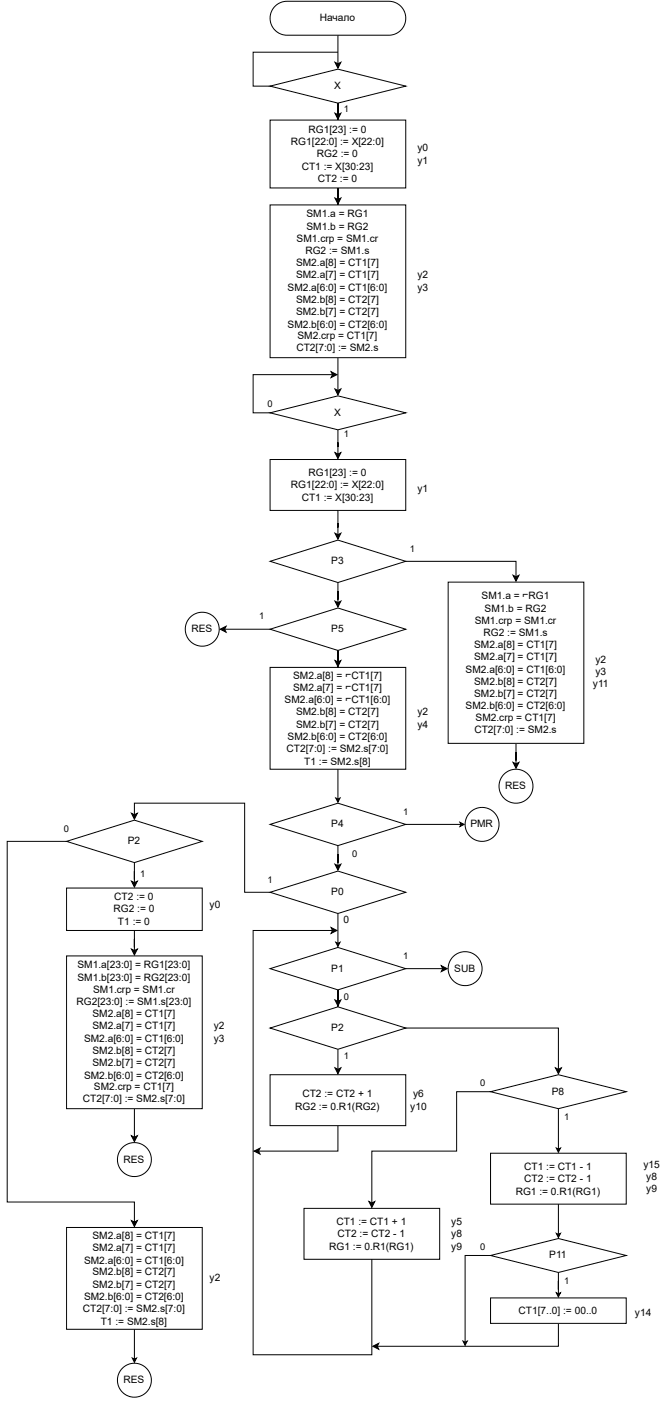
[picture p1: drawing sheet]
<svg xmlns="http://www.w3.org/2000/svg" width="200mm" height="419mm" viewBox="0 0 200 419" stroke-linecap="round" stroke-linejoin="round" font-family="sans-serif">
<path d="M100.2 18.6l.9 .5 .9-.5-.9 1.8zM101.1 10.5v8.6" fill="none" stroke="#000" stroke-width=".3"/>
<path d="M100.2 18.6l.9 .5 .9-.5-.9 1.8z" fill="#000"/>
<path d="M82.3 1.9l1.3-1 1.9-.5h30.8a5.1 5.1 0 0 1 5.1 5.1 5.1 5.1 0 0 1-5.1 5h-30.4a5.1 5.1 0 0 1-4.7-3.1 5.1 5.1 0 0 1 1.1-5.5z" fill="#fff"/>
<path d="M82.3 1.9l1.3-1 1.9-.5h30.8a5.1 5.1 0 0 1 5.1 5.1 5.1 5.1 0 0 1-5.1 5h-30.4a5.1 5.1 0 0 1-4.7-3.1 5.1 5.1 0 0 1 1.1-5.5zM101.1 15.6h-25.4v10.1h5.1M100.2 33.8l.9 .5 .9-.5-.9 1.8zM101.1 30.8v5.1v-5.1v3.5" fill="none" stroke="#000" stroke-width=".3"/>
<path d="M100.2 33.8l.9 .5 .9-.5-.9 1.8z" fill="#000"/>
<g fill="#fff">
<path d="M102.7 30.9h1.8v3.3h-1.8z"/>
<path d="M80.8 25.7l20.3-5 20.3 5-20.3 5.1z"/>
</g>
<path d="M80.8 25.7l20.3-5 20.3 5-20.3 5.1zM100.2 59.2l.9 .4 .9-.4-.9 1.8zM101.1 56.2v5.1v-5.1v3.4" fill="none" stroke="#000" stroke-width=".3"/>
<path d="M100.2 59.2l.9 .4 .9-.4-.9 1.8z" fill="#000"/>
<path d="M80.8 35.9h40.6v20.3h-40.6z" fill="#fff"/>
<path d="M80.8 35.9h40.6v20.3h-40.6zM99 111.1l1.8 .9-1.8 .9 .5-.9zM99.5 112h-23.8v11.4h5.1" fill="none" stroke="#000" stroke-width=".3"/>
<path d="M99 111.1l1.8 .9-1.8 .9 .5-.9z" fill="#000"/>
<path d="M79.9 119.2h1.8v3.3h-1.8z" fill="#fff"/>
<path d="M100.2 135.3l.9 .4 .9-.4-.9 1.8zM101.1 128.5v7.2" fill="none" stroke="#000" stroke-width=".3"/>
<path d="M100.2 135.3l.9 .4 .9-.4-.9 1.8z" fill="#000"/>
<g fill="#fff">
<path d="M102.7 128.1h1.8v3.3h-1.8z"/>
<path d="M80.8 123.4l20.3-5.1 20.3 5.1-20.3 5.1z"/>
</g>
<path d="M80.8 123.4l20.3-5.1 20.3 5.1-20.3 5.1zM100.2 159.4l.9 .4 .9-.4-.9 1.8zM101.1 152.6v7.2" fill="none" stroke="#000" stroke-width=".3"/>
<path d="M100.2 159.4l.9 .4 .9-.4-.9 1.8z" fill="#000"/>
<path d="M80.8 137.3h40.6v15.3h-40.6z" fill="#fff"/>
<path d="M80.8 137.3h40.6v15.3h-40.6zM101.1 273v9M100.4 281.6l.7 .4 .6-.4-.6 1.3z" fill="none" stroke="#000" stroke-width=".3"/>
<path d="M100.4 281.6l.7 .4 .6-.4-.6 1.3z" fill="#000"/>
<path d="M102.7 273.2h1.8v3.8h-1.8z" fill="#fff"/>
<path d="M100.2 258.3l.9 .4 .9-.4-.9 1.8zM101.1 252.8v5.9" fill="none" stroke="#000" stroke-width=".3"/>
<path d="M100.2 258.3l.9 .4 .9-.4-.9 1.8z" fill="#000"/>
<path d="M105.3 253.6h1.7v3.3h-1.7z" fill="#fff"/>
<path d="M100.4 238.5l.7 .3 .6-.3-.6 1.3zM101.1 229.9v8.9" fill="none" stroke="#000" stroke-width=".3"/>
<path d="M100.4 238.5l.7 .3 .6-.3-.6 1.3z" fill="#000"/>
<path d="M80.8 199.5h40.6v30.4h-40.6z" fill="#fff"/>
<path d="M100.2 116.3l.9 .4 .9-.4-.9 1.7zM101.1 106.9v9.8M80.8 199.5h40.6v30.4h-40.6z" fill="none" stroke="#000" stroke-width=".3"/>
<path d="M100.2 116.3l.9 .4 .9-.4-.9 1.7z" fill="#000"/>
<path d="M80.8 61.3h40.6v45.6h-40.6z" fill="#fff"/>
<path d="M80.8 61.3h40.6v45.6h-40.6zM39.3 243.1l.9 .4 .9-.4-.9 1.8zM40.2 243.5v-3.4h33v26.6h7.6" fill="none" stroke="#000" stroke-width=".3"/>
<path d="M39.3 243.1l.9 .4 .9-.4-.9 1.8z" fill="#000"/>
<g fill="#fff">
<path d="M79.9 261.3h1.8v3.2h-1.8z"/>
<path d="M80.8 266.7l20.3-6.3 20.3 6.3-20.3 6.3z"/>
</g>
<path d="M80.8 266.7l20.3-6.3 20.3 6.3-20.3 6.3zM100.2 298.9l.9 .4 .9-.4-.9 1.8zM101.1 295.9v5v-5v3.4" fill="none" stroke="#000" stroke-width=".3"/>
<path d="M100.2 298.9l.9 .4 .9-.4-.9 1.8z" fill="#000"/>
<path d="M102.7 296.3h1.8v3.3h-1.8z" fill="#fff"/>
<path d="M121.4 289.5h11M132 288.6l1.8 .9-1.8 .9 .4-.9z" fill="none" stroke="#000" stroke-width=".3"/>
<path d="M132 288.6l1.8 .9-1.8 .9 .4-.9z" fill="#000"/>
<g fill="#fff">
<path d="M120.5 284.1h1.8v3.3h-1.8z"/>
<path d="M80.8 289.5l20.3-6.3 20.3 6.3-20.3 6.4z"/>
</g>
<path d="M80.8 289.5l20.3-6.3 20.3 6.3-20.3 6.4zM100.2 319.2l.9 .4 .9-.4-.9 1.8zM101.1 313.6v6M121.4 307.3h45.6v12.3M166.1 319.2l.9 .4 .9-.4-.9 1.8z" fill="none" stroke="#000" stroke-width=".3"/>
<path d="M100.2 319.2l.9 .4 .9-.4-.9 1.8zM166.1 319.2l.9 .4 .9-.4-.9 1.8z" fill="#000"/>
<g fill="#fff">
<path d="M102.7 314h1.8v3.3h-1.8z"/>
<path d="M80.8 307.3l20.3-6.4 20.3 6.4-20.3 6.3z"/>
</g>
<path d="M99 277.2l1.8 .9-1.8 .9 .5-.9zM99.5 278.1h-23.8v126.8h35.5v-28.5M80.8 307.3l20.3-6.4 20.3 6.4-20.3 6.3z" fill="none" stroke="#000" stroke-width=".3"/>
<path d="M99 277.2l1.8 .9-1.8 .9 .5-.9z" fill="#000"/>
<path d="M90.9 361.2h40.6v15.2h-40.6z" fill="#fff"/>
<path d="M101.1 336.5v7.6h-23.8M76 344.1l1.8-.9-.5 .9 .5 .9zM90.9 361.2h40.6v15.2h-40.6z" fill="none" stroke="#000" stroke-width=".3"/>
<path d="M76 344.1l1.8-.9-.5 .9 .5 .9z" fill="#000"/>
<path d="M80.8 321.2h40.6v15.3h-40.6z" fill="#fff"/>
<path d="M40.2 257.8v6M39.3 263.4l.9 .4 .9-.4-.9 1.8zM80.8 321.2h40.6v15.3h-40.6z" fill="none" stroke="#000" stroke-width=".3"/>
<path d="M39.3 263.4l.9 .4 .9-.4-.9 1.8z" fill="#000"/>
<path d="M41.9 259.5h1.7v3.3h-1.7z" fill="#fff"/>
<path d="M19.9 251.5h-17.7v107.8h38v6M39.3 364.8l.9 .5 .9-.5-.9 1.8z" fill="none" stroke="#000" stroke-width=".3"/>
<path d="M39.3 364.8l.9 .5 .9-.5-.9 1.8z" fill="#000"/>
<g fill="#fff">
<path d="M19 246h1.8v3.3h-1.8z"/>
<path d="M19.9 251.5l20.3-6.4 20.3 6.4-20.3 6.3z"/>
</g>
<path d="M19.9 251.5l20.3-6.4 20.3 6.4-20.3 6.3zM40.2 278.1v6M39.3 283.7l.9 .4 .9-.4-.9 1.7z" fill="none" stroke="#000" stroke-width=".3"/>
<path d="M39.3 283.7l.9 .4 .9-.4-.9 1.7z" fill="#000"/>
<path d="M19.9 265.4h40.6v12.7h-40.6z" fill="#fff"/>
<path d="M19.9 265.4h40.6v12.7h-40.6zM39.3 339.5l.9 .4 .9-.4-.9 1.7zM40.2 331.4v8.5" fill="none" stroke="#000" stroke-width=".3"/>
<path d="M39.3 339.5l.9 .4 .9-.4-.9 1.7z" fill="#000"/>
<path d="M19.9 285.7h40.6v45.7h-40.6z" fill="#fff"/>
<path d="M19.9 285.7h40.6v45.7h-40.6z" fill="none" stroke="#000" stroke-width=".3"/>
<circle cx="40.2" cy="346.6" r="5.1" fill="#fff"/>
<circle cx="40.2" cy="346.6" r="5.1" fill="none" stroke="#000" stroke-width=".3"/>
<circle cx="40.2" cy="412.5" r="5.1" fill="#fff"/>
<circle cx="40.2" cy="412.5" r="5.1" fill="none" stroke="#000" stroke-width=".3"/>
<circle cx="139.1" cy="289.5" r="5.1" fill="#fff"/>
<g fill="none" stroke="#000" stroke-width=".3">
<path d="M100.2 179.7l.9 .4 .9-.4-.9 1.8zM101.1 174.1v6M121.3 167.8h33v4.6M153.5 171.9l.8 .5 .9-.5-.9 1.8z"/>
<circle cx="139.1" cy="289.5" r="5.1"/>
</g>
<path d="M153.5 171.9l.8 .5 .9-.5-.9 1.8zM100.2 179.7l.9 .4 .9-.4-.9 1.8z" fill="#000"/>
<g fill="#fff">
<path d="M122.5 162.3h1.8v3.3h-1.8z"/>
<path d="M80.8 167.8l20.3-6.4 20.3 6.4-20.3 6.3z"/>
</g>
<path d="M80.8 167.8l20.3-6.4 20.3 6.4-20.3 6.3zM65.9 188.1l1.7-.9-.4 .9 .4 .9zM67.2 188.1h13.6" fill="none" stroke="#000" stroke-width=".3"/>
<path d="M65.9 188.1l1.7-.9-.4 .9 .4 .9z" fill="#000"/>
<path d="M77.4 182.6h1.7v3.3h-1.7z" fill="#fff"/>
<path d="M100.2 197.4l.9 .5 .9-.5-.9 1.8zM101.1 194.4v5.1v-5.1v3.5" fill="none" stroke="#000" stroke-width=".3"/>
<path d="M100.2 197.4l.9 .5 .9-.5-.9 1.8z" fill="#000"/>
<path d="M80.8 188.1l20.3-6.4 20.3 6.4-20.3 6.3z" fill="#fff"/>
<path d="M80.8 188.1l20.3-6.4 20.3 6.4-20.3 6.3z" fill="none" stroke="#000" stroke-width=".3"/>
<circle cx="60.5" cy="188.1" r="5.1" fill="#fff"/>
<g fill="none" stroke="#000" stroke-width=".3">
<path d="M153.5 227.9l.8 .4 .9-.4-.9 1.7zM154.3 222.2v6.1"/>
<circle cx="60.5" cy="188.1" r="5.1"/>
</g>
<path d="M153.5 227.9l.8 .4 .9-.4-.9 1.7z" fill="#000"/>
<path d="M134.1 174h40.5v48.2h-40.5z" fill="#fff"/>
<path d="M134.1 174h40.5v48.2h-40.5z" fill="none" stroke="#000" stroke-width=".3"/>
<circle cx="154.3" cy="235" r="5.1" fill="#fff"/>
<g fill="none" stroke="#000" stroke-width=".3">
<path d="M40.2 397.3v8.9M39.6 405.9l.6 .3 .6-.3-.6 1.3z"/>
<circle cx="154.3" cy="235" r="5.1"/>
</g>
<path d="M39.6 405.9l.6 .3 .6-.3-.6 1.3z" fill="#000"/>
<path d="M19.9 366.9h40.6v30.4h-40.6z" fill="#fff"/>
<path d="M167 331.4v12.1M166.4 343.1l.6 .4 .7-.4-.7 1.3zM19.9 366.9h40.6v30.4h-40.6z" fill="none" stroke="#000" stroke-width=".3"/>
<path d="M166.4 343.1l.6 .4 .7-.4-.7 1.3z" fill="#000"/>
<path d="M168.7 332.3h1.7v3.3h-1.7z" fill="#fff"/>
<path d="M146.7 326.3h-10.1v17.8h-25.4v15.5M110.3 359.1l.9 .5 .9-.5-.9 1.8z" fill="none" stroke="#000" stroke-width=".3"/>
<path d="M110.3 359.1l.9 .5 .9-.5-.9 1.8z" fill="#000"/>
<g fill="#fff">
<path d="M143.6 322.1h1.7v3.3h-1.7z"/>
<path d="M146.7 326.3l20.3-5.1 20.3 5.1-20.3 5.1z"/>
</g>
<path d="M146.7 326.3l20.3-5.1 20.3 5.1-20.3 5.1zM167 359.9v9.1M166.4 368.6l.6 .4 .7-.4-.7 1.3z" fill="none" stroke="#000" stroke-width=".3"/>
<path d="M166.4 368.6l.6 .4 .7-.4-.7 1.3z" fill="#000"/>
<path d="M146.7 344.7h40.6v15.2h-40.6z" fill="#fff"/>
<path d="M146.7 344.7h40.6v15.2h-40.6zM166.4 386.4l.6 .3 .7-.3-.7 1.3zM167 380.3v6.4" fill="none" stroke="#000" stroke-width=".3"/>
<path d="M166.4 386.4l.6 .3 .7-.3-.7 1.3z" fill="#000"/>
<path d="M168.7 381.2h1.7v3.3h-1.7z" fill="#fff"/>
<path d="M146.7 375.3h-7.6v25.9M138.5 400.9l.6 .3 .7-.3-.7 1.2z" fill="none" stroke="#000" stroke-width=".3"/>
<path d="M138.5 400.9l.6 .3 .7-.3-.7 1.2z" fill="#000"/>
<g fill="#fff">
<path d="M143.6 371.1h1.7v3.3h-1.7z"/>
<path d="M146.7 375.3l20.3-5.1 20.3 5.1-20.3 5z"/>
</g>
<path d="M146.7 375.3l20.3-5.1 20.3 5.1-20.3 5zM167 395.6v6.8h-54.2M111.5 402.4l1.8-.9-.5 .9 .5 .9z" fill="none" stroke="#000" stroke-width=".3"/>
<path d="M111.5 402.4l1.8-.9-.5 .9 .5 .9z" fill="#000"/>
<path d="M146.7 388h40.6v7.6h-40.6z" fill="#fff"/>
<path d="M121.4 246.4h16.5M137.6 245.8l1.2 .6-1.2 .6 .3-.6zM146.7 388h40.6v7.6h-40.6z" fill="none" stroke="#000" stroke-width=".3"/>
<path d="M137.6 245.8l1.2 .6-1.2 .6 .3-.6z" fill="#000"/>
<g fill="#fff">
<path d="M120.5 241h1.8v3.3h-1.8z"/>
<path d="M80.8 246.4l20.3-6.3 20.3 6.3-20.3 6.4z"/>
</g>
<path d="M80.8 246.4l20.3-6.3 20.3 6.3-20.3 6.4z" fill="none" stroke="#000" stroke-width=".3"/>
<circle cx="144.2" cy="246.4" r="5.1" fill="#fff"/>
<circle cx="144.2" cy="246.4" r="5.1" fill="none" stroke="#000" stroke-width=".3"/>
<g font-size="3">
<text x="95.6" y="6.3">Начало</text>
<text x="99.9" y="26.6">X</text>
<text x="92.3" y="39.8">RG1[23] := 0</text>
<text x="87" y="43.4">RG1[22:0] := X[22:0]</text>
<text x="94.8" y="46.9">RG2 := 0</text>
<text x="124.8" y="45.1">y0</text>
<text x="90.2" y="50.7">CT1 := X[30:23]</text>
<text x="124.8" y="49">y1</text>
<text x="95.1" y="54.3">CT2 := 0</text>
<text x="91.7" y="64.9">SM1.a = RG1</text>
<text x="91.7" y="68.7">SM1.b = RG2</text>
<text x="88.7" y="72.3">SM1.crp = SM1.cr</text>
<text x="91.3" y="75.8">RG2 := SM1.s</text>
<text x="88.6" y="79.6">SM2.a[8] = CT1[7]</text>
<text x="88.6" y="83.2">SM2.a[7] = CT1[7]</text>
<text x="124.8" y="83.2">y2</text>
<text x="86" y="87">SM2.a[6:0] = CT1[6:0]</text>
<text x="124.8" y="87">y3</text>
<text x="88.6" y="90.6">SM2.b[8] = CT2[7]</text>
<text x="88.6" y="94.1">SM2.b[7] = CT2[7]</text>
<text x="86" y="97.9">SM2.b[6:0] = CT2[6:0]</text>
<text x="89" y="101.5">SM2.crp = CT1[7]</text>
<text x="88.6" y="105">CT2[7:0] := SM2.s</text>
<text x="99.9" y="124.3">X</text>
<text x="92.3" y="142.3">RG1[23] := 0</text>
<text x="87" y="145.8">RG1[22:0] := X[22:0]</text>
<text x="90.2" y="149.6">CT1 := X[30:23]</text>
<text x="124.8" y="147.1">y1</text>
<text x="99.1" y="168.7">P3</text>
<text x="144.1" y="179.1">SM1.a = ⌐RG1</text>
<text x="144.9" y="182.9">SM1.b = RG2</text>
<text x="57.2" y="189">RES</text>
<text x="99.1" y="189">P5</text>
<text x="142" y="186.4">SM1.crp = SM1.cr</text>
<text x="144.6" y="190">RG2 := SM1.s</text>
<text x="141.8" y="193.8">SM2.a[8] = CT1[7]</text>
<text x="141.8" y="197.3">SM2.a[7] = CT1[7]</text>
<text x="87.7" y="202.9">SM2.a[8] = ⌐CT1[7]</text>
<text x="139.3" y="201.1">SM2.a[6:0] = CT1[6:0]</text>
<text x="178.1" y="198.1">y2</text>
<text x="178.1" y="201.6">y3</text>
<text x="87.7" y="206.5">SM2.a[7] = ⌐CT1[7]</text>
<text x="141.8" y="204.7">SM2.b[8] = CT2[7]</text>
<text x="141.8" y="208.2">SM2.b[7] = CT2[7]</text>
<text x="177.4" y="205.5">y11</text>
<text x="85.1" y="210.3">SM2.a[6:0] = ⌐CT1[6:0]</text>
<text x="88.6" y="213.8">SM2.b[8] = CT2[7]</text>
<text x="124.8" y="213.8">y2</text>
<text x="139.3" y="212">SM2.b[6:0] = CT2[6:0]</text>
<text x="142.2" y="215.6">SM2.crp = CT1[7]</text>
<text x="86" y="221.2">SM2.b[6:0] = CT2[6:0]</text>
<text x="88.6" y="217.6">SM2.b[7] = CT2[7]</text>
<text x="124.8" y="217.6">y4</text>
<text x="141.9" y="219.1">CT2[7:0] := SM2.s</text>
<text x="85.7" y="224.7">CT2[7:0] := SM2.s[7:0]</text>
<text x="91" y="228.5">T1 := SM2.s[8]</text>
<text x="151.1" y="235.9">RES</text>
<text x="99.1" y="247.3">P4</text>
<text x="140.7" y="247.3">PMR</text>
<text x="38.2" y="252.4">P2</text>
<text x="34.2" y="269.1">CT2 := 0</text>
<text x="99.1" y="267.6">P0</text>
<text x="33.9" y="272.7">RG2 := 0</text>
<text x="62.7" y="271.4">y0</text>
<text x="102.8" y="276">0</text>
<text x="35.3" y="276.5">T1 := 0</text>
<text x="23.2" y="289.4">SM1.a[23:0] = RG1[23:0]</text>
<text x="23.2" y="293.2">SM1.b[23:0] = RG2[23:0]</text>
<text x="99.1" y="290.4">P1</text>
<text x="135.9" y="290.4">SUB</text>
<text x="27.9" y="296.8">SM1.crp = SM1.cr</text>
<text x="22.9" y="300.3">RG2[23:0] := SM1.s[23:0]</text>
<text x="27.7" y="304.1">SM2.a[8] = CT1[7]</text>
<text x="25.1" y="311.5">SM2.a[6:0] = CT1[6:0]</text>
<text x="27.7" y="307.7">SM2.a[7] = CT1[7]</text>
<text x="64" y="307.7">y2</text>
<text x="64" y="311.5">y3</text>
<text x="99.1" y="308.2">P2</text>
<text x="27.7" y="315">SM2.b[8] = CT2[7]</text>
<text x="25.1" y="322.4">SM2.b[6:0] = CT2[6:0]</text>
<text x="27.7" y="318.6">SM2.b[7] = CT2[7]</text>
<text x="24.8" y="329.5">CT2[7:0] := SM2.s[7:0]</text>
<text x="28.1" y="325.9">SM2.crp = CT1[7]</text>
<text x="90.5" y="328">CT2 := CT2 + 1</text>
<text x="123.6" y="328">y6</text>
<text x="165" y="327.2">P8</text>
<text x="88.3" y="331.8">RG2 := 0.R1(RG2)</text>
<text x="122.7" y="331.8">y10</text>
<text x="36.9" y="347.5">RES</text>
<text x="156.8" y="349.8">CT1 := CT1 - 1</text>
<text x="156.8" y="353.3">CT2 := CT2 - 1</text>
<text x="192.5" y="349">y15</text>
<text x="193.3" y="352.6">y8</text>
<text x="154.3" y="357.1">RG1 := 0.R1(RG1)</text>
<text x="193.3" y="356.4">y9</text>
<text x="27.7" y="370.3">SM2.a[8] = CT1[7]</text>
<text x="100.6" y="366.3">CT1 := CT1 + 1</text>
<text x="101" y="369.8">CT2 := CT2 - 1</text>
<text x="135" y="366.3">y5</text>
<text x="135" y="369.8">y8</text>
<text x="25.1" y="377.7">SM2.a[6:0] = CT1[6:0]</text>
<text x="27.7" y="373.9">SM2.a[7] = CT1[7]</text>
<text x="98.4" y="373.6">RG1 := 0.R1(RG1)</text>
<text x="135" y="373.6">y9</text>
<text x="164.3" y="376.2">P11</text>
<text x="27.7" y="381.2">SM2.b[8] = CT2[7]</text>
<text x="62.7" y="383">y2</text>
<text x="25.1" y="388.6">SM2.b[6:0] = CT2[6:0]</text>
<text x="27.7" y="385">SM2.b[7] = CT2[7]</text>
<text x="24.8" y="392.1">CT2[7:0] := SM2.s[7:0]</text>
<text x="30.1" y="395.9">T1 := SM2.s[8]</text>
<text x="155.1" y="392.6">CT1[7..0] := 00..0</text>
<text x="189.9" y="393.4">y14</text>
<text x="36.9" y="413.4">RES</text>
</g>
<g font-size="2.8">
<text x="102.8" y="33.5">1</text>
<text x="80" y="121.7">0</text>
<text x="102.8" y="130.6">1</text>
<text x="122.6" y="164.9">1</text>
<text x="77.5" y="185.2">1</text>
<text x="120.6" y="243.5">1</text>
<text x="19.1" y="248.6">0</text>
<text x="105.4" y="256.2">0</text>
<text x="42" y="262">1</text>
<text x="80" y="263.8">1</text>
<text x="120.6" y="286.6">1</text>
<text x="102.8" y="298.8">0</text>
<text x="102.8" y="316.5">1</text>
<text x="143.7" y="324.7">0</text>
<text x="168.8" y="334.8">1</text>
<text x="143.7" y="373.6">0</text>
<text x="168.8" y="383.8">1</text>
</g>
</svg>
